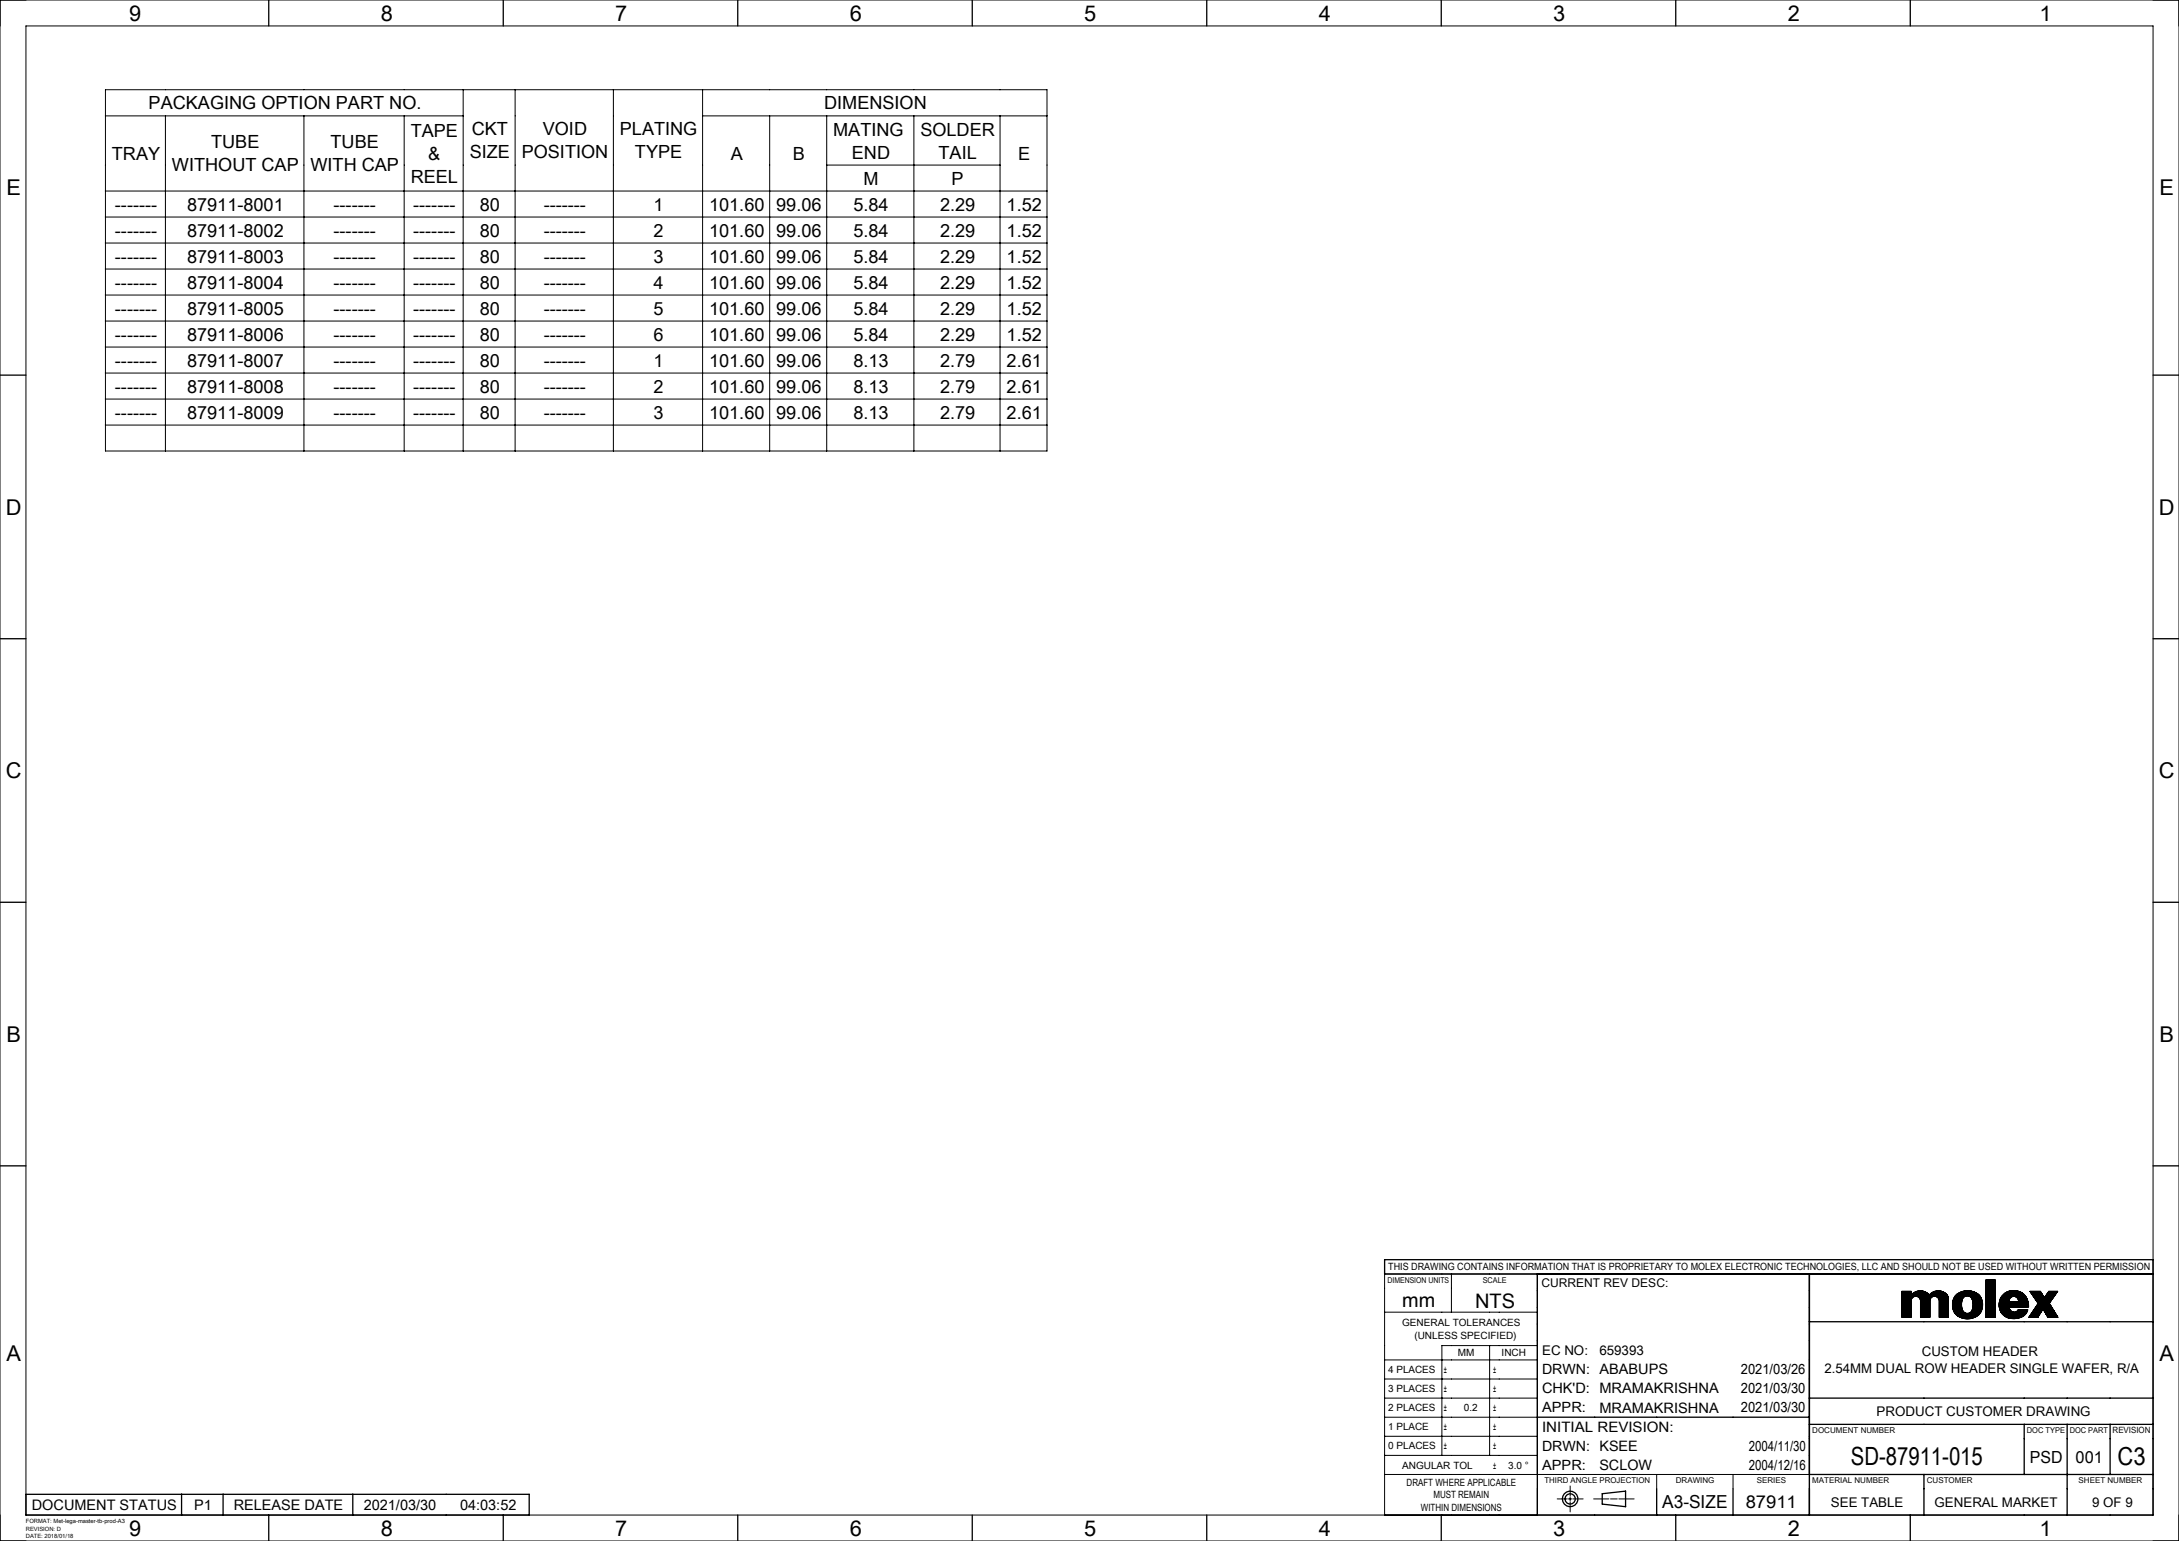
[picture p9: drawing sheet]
<svg xmlns="http://www.w3.org/2000/svg" width="420mm" height="297mm" viewBox="0 0 420 297" stroke-linecap="round" stroke-linejoin="round" font-family="sans-serif">
<g fill="none" stroke="#000" stroke-width=".19">
<path d="M0 0h420v297h-420zM5 5h410v287h-410zM20.3 17.3h181.5v69.6h-181.5zM89.3 17.3v69.6M99.3 17.3v69.6M118.2 17.3v69.6M135.4 17.3v69.6M20.3 22.3h69M20.3 36.8h181.5M31.9 22.3v64.6M58.6 22.3v64.6M77.9 22.3v64.6"/>
<path d="M135.4 22.3h66.4M148.4 22.3v64.6M159.3 22.3v64.6M159.3 31.8h33.5M176.1 22.3v64.6M192.8 22.3v64.6M20.3 41.8h181.5M20.3 46.8h181.5M20.3 51.9h181.5M20.3 56.9h181.5M20.3 61.9h181.5M20.3 66.9h181.5"/>
<path d="M20.3 71.9h181.5M20.3 76.9h181.5M20.3 81.9h181.5M266.9 252.9h29.4M279.8 245.5v7.4M287.1 259.3v21.2M296.3 259.3h-18.4v21.2M366.6 248.9h1.8M366.6 248.9v5M366.6 248.9h.1M366.7 248.9l-.1 .1M366.8 248.9l-.2 .2"/>
<path d="M367 248.9l-.4 .4M367.1 248.9l-.5 .5M367.2 248.9l-.6 .6M367.3 248.9l-.7 .7M367.4 248.9l-.8 .8M367.5 248.9l-.9 .9M367.6 248.9l-1 1M367.7 248.9l-1.1 1.1M367.8 248.9l-1.2 1.2M367.9 248.9l-1.3 1.3M368 248.9l-1.4 1.4M368.1 248.9l-1.5 1.5"/>
<path d="M368.2 248.9l-1.6 1.6M368.3 248.9l-1.7 1.7M368.4 250.7a.89 .89 0 0 1 .9-.9 .89 .89 0 0 1 .9 .9M368.4 253.4l-.5 .5M368.4 253.3l-.6 .6M368.4 253.2l-.7 .7M368.4 253.2l-.8 .7M368.4 253.1l-.8 .8M368.4 253l-.9 .9M368.4 252.9l-1 1M368.4 252.8l-1.1 1.1M368.4 252.7l-1.2 1.2"/>
<path d="M368.4 252.6l-1.3 1.3M368.4 252.5l-1.4 1.4M368.4 252.4l-1.5 1.5M368.4 252.3l-1.6 1.6M368.4 252.2l-1.7 1.7M368.4 252.1l-1.8 1.8M368.4 252l-1.8 1.8M368.4 251.8l-1.8 1.9M368.4 251.8l-1.8 1.8M368.4 251.7l-1.8 1.8M368.4 251.6l-1.8 1.8M368.4 251.5l-1.8 1.8"/>
<path d="M368.4 251.4l-1.8 1.8M368.4 251.3l-1.8 1.9M368.4 251.2l-1.8 1.8M368.4 251.1l-1.8 1.8M368.4 251l-1.8 1.8M368.4 250.9l-1.8 1.8M368.4 250.8l-1.8 1.9M368.4 250.8l-1.8 1.8M368.4 250.7l-1.8 1.8M368.4 253.8l-.1 .1M368.4 253.7l-.2 .2M368.4 253.6l-.3 .3"/>
<path d="M368.4 253.5l-.4 .4M368.4 250.7v3.2h-1.8M368.4 250.6l-1.8 1.8M368.4 249.6l-1.8 1.8M368.4 249.5l-1.8 1.8M368.4 249.4l-1.8 1.8M368.4 249.3l-1.8 1.9M368.4 249.3l-1.8 1.8M368.4 249.2l-1.8 1.8M368.4 249.1l-1.8 1.8M368.4 249l-1.8 1.8M368.4 248.9l-1.8 1.8"/>
<path d="M368.4 248.9v.7M368.4 250.5l-1.8 1.8M368.5 250.4l-1.9 1.9M368.8 249.2l-2.2 2.2M369 249.1l-2.4 2.4M369.1 249l-2.5 2.5M369.2 249l-2.6 2.6M369.4 248.9l-2.8 2.8M369.5 248.9l-2.9 2.9M369.6 248.8l-3 3M369.7 248.8l-3.1 3.1M369.7 248.8l-3.1 3.2"/>
<path d="M369.8 248.8l-3.2 3.2M369.9 248.8l-3.3 3.3M369.9 250.1l1.2-1.1-1.2 1.1M370 248.8l-3.4 3.4M370.1 250.3l1.2-1.2-1.2 1.2M370.1 248.8l-1.2 1.1M370.1 248.8l-1.1 1.1M370.2 251.1l1.6-1.6-1.6 1.7M370.2 250.8l1.5-1.4-1.5 1.5M370.2 250.7v3.2M370.2 248.8l-1.1 1.1M370.2 248.8l-1 1"/>
<path d="M370.3 248.8l-1.1 1M370.3 248.8l-1 1M370.5 248.8l-1.1 1M370.5 248.8l-1 1.1M370.6 248.8l-1.1 1.1M370.6 248.8l-1 1.1M370.7 248.8l-1.1 1.1M370.7 248.9l-1.1 1M370.8 248.9l-1.1 1M370.8 248.9l-1.1 1.1M370.9 248.9l-1.1 1.1M371 248.9l-1.1 1.2"/>
<path d="M371.1 249l-1.1 1.1M371.1 249l-1.1 1.2M371.2 249.1l-1.2 1.1M371.3 249.1l-1.2 1.3M371.4 249.1l-1.3 1.4M371.5 249.2l-1.3 1.4M371.5 249.3l-1.3 1.3M371.6 249.3l-1.4 1.4M371.6 249.3l-1.4 1.5M371.7 249.4l-1.5 1.5M371.8 249.5l-1.6 1.6M371.9 249.6l-1.7 1.6"/>
<path d="M371.9 249.6a2.29 2.29 0 0 0-3.5 0M372 253.9h.1M372 253.8l-.1 .1M372 253.7l-.2 .2M372 253.6l-.3 .3M372 253.5l-.4 .4M372 253.4l-.5 .5M372 253.3l-.6 .6M372 253.1l-.8 .8M372 253l-.9 .9M372 252.9l-1 1M372 252.8l-1.1 1.1"/>
<path d="M372 252.7l-1.2 1.2M372 252.6l-1.3 1.3M372 252.5l-1.4 1.4M372 252.4l-1.5 1.5M372 252.3l-1.6 1.6M372 252.2l-1.7 1.7M372 252.1l-1.8 1.8M372 252l-1.8 1.8M372 251.9l-1.8 1.9M372 251.9l-1.8 1.8M372 251.8l-1.8 1.8M372 251.6l-1.8 1.9"/>
<path d="M372 251.6l-1.8 1.8M372 251.5l-1.8 1.8M372 251.4l-1.8 1.8M372 251.3l-1.8 1.9M372 251.3l-1.8 1.8M372 251.2l-1.8 1.8M372 251.1l-1.8 1.8M372 251l-1.8 1.9M372 251l-1.8 1.8M372 250.9l-1.8 1.8M372 250.8l-1.8 1.8M372 250.7l-1.8 1.9"/>
<path d="M372 250.6l-1.8 1.8M372 250.5l-1.8 1.9M372 250.5l-1.8 1.8M372.1 250.4l-1.9 1.9M372.2 250.2l-2 2M372.3 249.2l-2.1 2.1M372.4 249.1l-2.2 2.3M372.6 249l-2.4 2.4M372.8 248.9l-2.6 2.6M372.9 248.9l-2.7 2.7M373 248.9l-2.8 2.8M373 248.8l-2.8 2.9"/>
<path d="M373.1 248.8l-2.9 3M373.2 248.8l-3 3M373.3 248.8l-3.1 3.1M373.4 248.8l-3.2 3.2M373.5 248.8l-3.3 3.3M373.6 248.8l-1.2 1.2M373.7 248.8l-1.2 1.1M373.7 248.8l-1.1 1.1M373.8 248.8l-1.1 1.1M373.8 251.3l1.6-1.6-1.6 1.7M373.8 248.8l-1 1M373.9 248.8l-1.1 1"/>
<path d="M374 248.8l-1.1 1M374 248.8l-1 1M374.1 248.8l-1 1.1M374.2 248.9l-1 1M374.3 248.9l-1.1 1M374.4 248.9l-1.1 1.1M374.4 248.9l-1 1.1M374.5 249l-1 1M374.6 249l-1.1 1.1M374.7 249l-1.1 1.1M374.7 249.1l-1.1 1.1M374.8 249.1l-1.1 1.2"/>
<path d="M374.8 249.1l-1.1 1.3 1.2-1.2M374.9 249.2l-1.2 1.2M375 249.2l-1.3 1.3M375 249.3l-1.2 1.2M375 249.3l-1.2 1.3M375.1 249.3l-1.3 1.3M375.1 249.4l-1.3 1.3M375.2 249.4a2.3 2.3 0 0 0-3.3 .2M375.2 249.4l.3 .8v3.7h-1.7v-3.2a.89 .89 0 0 0-.9-.9 .89 .89 0 0 0-.9 .9v3.2h-1.8M375.2 249.4l-1.4 1.4M375.2 249.4l-1.4 1.5M375.3 249.5l-1.5 1.5"/>
<path d="M375.3 249.6l-1.5 1.5M375.3 249.6l-1.5 1.6M375.4 249.6l-1.6 1.6M375.4 249.8l-1.6 1.7M375.5 249.8l-1.7 1.7M375.5 249.9l-1.7 1.7M375.5 250l-1.7 1.7M375.5 250l-1.7 1.8M375.5 250.1l-1.7 1.8M375.5 253.8l-.1 .1M375.5 253.9h.1M375.5 253.7l-.1 .2"/>
<path d="M375.5 253.7l-.2 .2M375.5 253.6l-.3 .3M375.5 253.5l-.4 .4M375.5 253.4l-.4 .5M375.5 253.4l-.5 .5M375.5 253.3l-.5 .6M375.5 253.3l-.6 .6M375.5 253.2l-.7 .7M375.5 253.1l-.8 .8M375.5 253l-.8 .9M375.5 253l-.9 .9M375.5 252.9l-1 1"/>
<path d="M375.5 252.8l-1 1.1M375.5 252.8l-1.1 1.1M375.5 252.7l-1.1 1.2M375.5 252.7l-1.2 1.2M375.5 252.5l-1.3 1.4M375.5 252.5l-1.4 1.4M375.5 252.4l-1.4 1.5M375.5 252.4l-1.5 1.5M375.5 252.3l-1.6 1.6M375.5 252.2l-1.6 1.7M375.5 252.2l-1.7 1.7M375.5 252.1l-1.7 1.8"/>
<path d="M375.5 252l-1.7 1.7M375.5 251.9l-1.7 1.8M375.5 251.9l-1.7 1.7M375.5 251.8l-1.7 1.8M375.5 251.8l-1.7 1.7M375.5 251.7l-1.7 1.7M375.5 251.6l-1.7 1.8M375.5 251.5l-1.7 1.8M375.5 251.5l-1.7 1.7M375.5 251.4l-1.7 1.7M375.5 251.3l-1.7 1.8M375.5 251.3l-1.7 1.7"/>
<path d="M375.5 251.2l-1.7 1.8M375.5 251.1l-1.7 1.8M375.5 251l-1.7 1.8M375.5 251l-1.7 1.7M375.5 250.9l-1.7 1.8M375.5 250.9l-1.7 1.7M375.5 250.8l-1.7 1.7M375.5 250.7l-1.7 1.8M375.5 250.6l-1.7 1.8M375.5 250.6l-1.7 1.7M375.5 250.5l-1.7 1.7M375.5 250.4l-1.7 1.8"/>
<path d="M375.5 250.4l-1.7 1.7M375.5 250.3l-1.7 1.8M375.5 250.3l-1.7 1.7M375.5 250.2l-1.7 1.7M376.7 252.9a3.3 3.3 0 0 0 4.4 .7M377.2 249.4l-.3 .4M377.4 249.3l-.7 .7M377.5 249.2l-.8 .9M377.7 249.1l-1.1 1.1M377.7 253.8l1-.8-.9 .9M377.8 249.1l-1.2 1.2M377.9 249l-1.4 1.4"/>
<path d="M378 253.9l.9-.8-.9 .9M378 249l-1.5 1.5M378.1 251.5l-1.4 1.4M378.1 251.4l-1.4 1.4M378.1 249l-1.6 1.6M378.1 251.6l-1.4 1.4 1.4-1.4M378.1 251.3l-1.5 1.5 1.5-1.5M378.1 251.2l-1.5 1.5M378.1 251.7l-1.3 1.3M378.1 251.8l-1.3 1.3M378.1 251.8l-1.3 1.3 1.3-1.2M378.1 251.1l-1.5 1.5"/>
<path d="M378.1 251.9l-1.2 1.3M378.1 251l-1.6 1.6M378.1 252l-1.2 1.2M378.1 250.9l-1.6 1.6M378.1 252.1l-1.2 1.2M378.2 250.8l-1.7 1.7M378.2 252.1l-1.2 1.2 1.2-1.1M378.2 250.7l-1.7 1.7M378.2 252.2l-1.2 1.2M378.2 252.3l-1.1 1.1 1.1-1.1M378.2 250.6l-1.7 1.8M378.2 252.4l-1.1 1.1"/>
<path d="M378.3 250.5l-1.9 1.8 1.8-1.7M378.3 252.4l-1.1 1.1M378.3 248.9l-1.9 1.9M378.3 252.5l-1.1 1M378.3 252.5a.98 .98 0 0 0 .9 .6 .98 .98 0 0 0 .9-.6M378.3 252.5l-1.1 1.1M378.3 252.6l-1 1 1-1M378.3 250.3l-1.9 1.9M378.3 252.6l-.9 1M378.4 252.7l-1 1M378.4 252.8l-.9 .9M378.4 248.9l-2 2"/>
<path d="M378.5 252.8l-1 .9M378.5 252.8l-.9 1M378.5 248.8l-2.1 2.2M378.5 252.9l-.8 .9 .9-.9M378.6 248.8l-2.2 2.2M378.7 248.8l-2.4 2.3M378.7 253l-.9 .9M378.7 248.8l-2.4 2.4M378.7 253l-.8 .9M378.8 253l-.9 .9M378.9 248.8l-2.6 2.5M378.9 248.8l-2.6 2.6"/>
<path d="M379 253.1l-1 .9M379 248.8l-2.7 2.6M379 253.1l-.9 .9M379.1 248.8l-2.8 2.7M379.1 253.1l-.9 .9M379.1 248.8l-2.8 2.8M379.2 253.1l-.9 .9M379.2 248.8l-2.9 2.8M379.2 253.1l-.9 1M379.2 248.8l-2.9 2.9M379.3 253.1l-.9 1M379.4 248.8l-3.1 3"/>
<path d="M379.4 253.1l-1 1M379.5 248.8l-3.1 3.1M379.5 253.1l-1 1M379.6 249.8l.9-.8-.9 .8M379.6 248.8l-3.2 3.2M379.6 253l-1 1.1M379.7 248.8l-3.3 3.3M379.8 252.9l-1.2 1.2M379.8 248.8l-1.1 1.1M379.9 248.8l-1 1M379.9 248.8l-.9 1M380 248.8l-.9 1"/>
<path d="M380 248.9l-.9 .9M380.1 248.9l-.9 .9M380.1 250.4a1.02 1.02 0 0 0-1.1-.6 1.02 1.02 0 0 0-.8 1l-.1 .9 .2 .8M380.1 250.4l.2 .8-.2 1.3M380.1 248.9l-.8 .9M380.2 252.1l1.8-1.6-1.8 1.7M380.2 248.9l-.9 .9M380.3 250.9l1.3-1.2-1.3 1.3M380.3 248.9l-.9 .9M380.3 251.1l1.4-1.3-1.4 1.4M380.3 251.6l1.5-1.5-1.5 1.6M380.3 248.9l-.8 .9"/>
<path d="M380.4 248.9l-.9 .9M380.5 249l-.9 .9M380.6 249l-.9 .9M380.6 249l-.8 1 .9-.9M380.7 249.1l-.9 .9M380.8 249.1l-.9 .9M380.8 249.1l-.9 1M380.9 249.2l-.9 .9M381 249.2l-1 1M381.1 249.3l-1 1M381.1 249.3l-1 1.1 1-1.1M381.1 249.3a3 3 0 0 0-4.7 1.7 3.1 3.1 0 0 0 .3 1.9"/>
<path d="M381.1 249.3l.7 .7M381.2 249.3l-1.1 1.1M381.2 249.4l-1.1 1.1M381.3 249.4l-1.1 1.1M381.3 249.4l-1.1 1.2M381.3 249.5l-1.1 1.1M381.4 249.5l-1.2 1.2M381.4 249.6l-1.2 1.2M381.5 249.6l-1.3 1.3M381.5 253.3l-.1 .1M381.6 249.7l-1.3 1.3M381.6 249.7l-1.3 1.4"/>
<path d="M381.7 249.8l-1.4 1.5M381.7 253l-.6 .6M381.7 249.9l-1.4 1.4M381.8 250l-1.5 1.4M381.8 250l-1.5 1.5M381.8 250a2.85 2.85 0 0 1-.7 3.6M381.8 252.9l-.8 .8M381.9 252.8l-1 1M381.9 250.2l-1.6 1.6M381.9 250.2l-1.6 1.7M381.9 252.7l-1.2 1.1M381.9 250.3l-1.6 1.6"/>
<path d="M381.9 250.3l-1.6 1.7M381.9 250.4l-1.7 1.7M382 252.5l-1.5 1.4M382 250.5l-1.8 1.8M382 250.5l-1.9 2M382 252.4l-1.6 1.6M382 252.3l-1.7 1.7M382 250.6l-1.9 2M382.1 250.7l-2.1 2.1M382.1 252.2l-1.8 1.8M382.1 250.7l-3.4 3.4M382.1 250.8l-3.4 3.3"/>
<path d="M382.1 252.1l-1.9 2M382.1 250.8l-3.3 3.4M382.1 250.9l-3.3 3.3M382.1 252.1l-2 2M382.1 250.9l-3.2 3.3M382.1 252l-2.1 2.1M382.1 251l-3.1 3.2M382.1 251.9l-2.2 2.2M382.1 251.1l-3.1 3.1M382.1 251.1l-3 3.1M382.1 251.8l-2.3 2.3M382.1 251.2l-3 3"/>
<path d="M382.1 251.7l-2.4 2.5M382.1 251.2l-2.9 3M382.2 251.7l-2.6 2.5M382.2 251.3l-2.9 2.9M382.2 251.6l-2.6 2.6M382.2 251.5l-2.7 2.7M382.2 251.5l-2.8 2.7M382.2 251.4l-2.9 2.8M382.8 246.7v7.2h1.8v-7.2M382.8 246.7h1.8M382.8 246.7h.1M382.9 246.7l-.1 .2"/>
<path d="M383 246.7l-.2 .2M383 246.7l-.2 .3M383.1 246.7l-.3 .3M383.2 246.7l-.4 .4M383.2 246.7l-.4 .5M383.3 246.7l-.5 .5M383.4 246.7l-.6 .6M383.5 246.7l-.7 .7M383.5 246.7l-.7 .8M383.6 246.7l-.8 .8M383.6 246.7l-.8 .9M383.7 246.7l-.9 .9"/>
<path d="M383.8 246.7l-1 1M383.8 246.7l-1 1.1M383.9 246.7l-1.1 1.2M384 246.7l-1.2 1.2M384.1 246.7l-1.3 1.3M384.2 246.7l-1.4 1.4M384.2 246.7l-1.4 1.5M384.3 246.7l-1.5 1.5M384.4 246.7l-1.6 1.6M384.5 246.7l-1.7 1.7M384.5 246.7l-1.7 1.8M384.6 251l-1.8 1.8"/>
<path d="M384.6 250.9l-1.8 1.9M384.6 250.8l-1.8 1.9M384.6 250.8l-1.8 1.8M384.6 250.7l-1.8 1.8M384.6 250.6l-1.8 1.8M384.6 250.5l-1.8 1.9M384.6 250.4l-1.8 1.9M384.6 250.4l-1.8 1.8M384.6 250.3l-1.8 1.8M384.6 250.2l-1.8 1.9M384.6 250.2l-1.8 1.8M384.6 250.1l-1.8 1.8"/>
<path d="M384.6 250l-1.8 1.8M384.6 249.9l-1.8 1.9M384.6 249.8l-1.8 1.8M384.6 249.7l-1.8 1.8M384.6 249.6l-1.8 1.9M384.6 249.6l-1.8 1.8M384.6 249.5l-1.8 1.8M384.6 249.4l-1.8 1.9M384.6 249.3l-1.8 1.9M384.6 249.3l-1.8 1.8M384.6 249.2l-1.8 1.8M384.6 249.1l-1.8 1.8"/>
<path d="M384.6 249l-1.8 1.9M384.6 248.9l-1.8 1.9M384.6 248.9l-1.8 1.8M384.6 248.8l-1.8 1.8M384.6 248.7l-1.8 1.9M384.6 248.7l-1.8 1.8M384.6 248.6l-1.8 1.8M384.6 248.4l-1.8 1.9M384.6 248.4l-1.8 1.8M384.6 248.3l-1.8 1.8M384.6 248.2l-1.8 1.8M384.6 248.1l-1.8 1.9"/>
<path d="M384.6 248.1l-1.8 1.8M384.6 248l-1.8 1.8M384.6 247.9l-1.8 1.8M384.6 247.8l-1.8 1.9M384.6 247.8l-1.8 1.8M384.6 247.7l-1.8 1.8M384.6 247.6l-1.8 1.8M384.6 247.5l-1.8 1.9M384.6 247.4l-1.8 1.9M384.6 247.4l-1.8 1.8M384.6 247.3l-1.8 1.8M384.6 247.2l-1.8 1.9"/>
<path d="M384.6 247.2l-1.8 1.8M384.6 247.1l-1.8 1.8M384.6 246.9l-1.8 1.9M384.6 246.9l-1.8 1.8M384.6 246.8l-1.8 1.8M384.6 246.7l-1.8 1.8M384.6 253.8l-.1 .1M384.6 253.7l-.2 .2M384.6 253.6l-.2 .3M384.6 253.6l-.3 .3M384.6 253.5l-.4 .4M384.6 253.3l-.5 .6"/>
<path d="M384.6 253.3l-.6 .6M384.6 253.2l-.7 .7M384.6 253.1l-.8 .8M384.6 253l-.8 .9M384.6 253l-.9 .9M384.6 252.9l-1 1M384.6 252.8l-1.1 1.1M384.6 252.7l-1.2 1.2M384.6 252.6l-1.3 1.3M384.6 252.5l-1.4 1.4M384.6 252.4l-1.5 1.5M384.6 252.3l-1.6 1.6"/>
<path d="M384.6 252.2l-1.7 1.7M384.6 252.1l-1.8 1.8M384.6 252l-1.8 1.9M384.6 252l-1.8 1.8M384.6 251.9l-1.8 1.8M384.6 251.8l-1.8 1.8M384.6 251.7l-1.8 1.9M384.6 251.7l-1.8 1.8M384.6 251.6l-1.8 1.8M384.6 251.5l-1.8 1.8M384.6 251.4l-1.8 1.9M384.6 251.3l-1.8 1.8"/>
<path d="M384.6 251.2l-1.8 1.8M384.6 251.1l-1.8 1.9M384.6 251.1l-1.8 1.8M385.3 251.8l.4 1.1M385.3 251.2v.6M386.4 249.2l-.6 .6M386.6 249.1l-.9 .9M386.7 249l-1.1 1.1M386.9 249l-1.3 1.3M387 248.9l-1.5 1.5M387.1 248.9l-1.6 1.6M387.2 248.8l-1.7 1.8"/>
<path d="M387.3 250.8l-1.8 1.7M387.3 251.9l-1.4 1.4M387.3 250.8l-1.8 1.8M387.3 250.7l-1.8 1.8M387.3 252l-1.3 1.3M387.3 250.6l-1.8 1.8M387.3 252.1l-1.3 1.2M387.3 250.5l-1.8 1.9M387.3 252.1l-1.2 1.3M387.3 248.8l-1.9 1.9M387.3 250.9l-1.8 1.7M387.3 250.4l-1.9 1.9"/>
<path d="M387.3 252.2l-1.2 1.2M387.3 252.3l-1.1 1.2M387.4 252.3l-1.2 1.2M387.4 250.3l-2 2M387.4 252.4l-1.2 1.1M387.4 250.9l-1.8 1.8M387.4 248.8l-2 2M387.4 252.4l-1.1 1.2M387.5 248.8l-2.1 2.1M387.5 252.5l-1.1 1.2M387.5 250.9l-1.9 1.9M387.5 252.6l-1.1 1.1"/>
<path d="M387.5 248.8l-2.1 2.2M387.6 252.6l-1.1 1.1M387.6 250.1a.9 .9 0 0 1 1-.1 .9 .9 0 0 1 .5 .9h-1.8l.1-.6zM387.6 252.7l-1.1 1M387.6 248.8l-2.2 2.2M387.6 250.9l-2 1.9M387.6 252.7l-1 1.1M387.7 250.9l-2 2M387.7 252.7l-1.1 1.1M387.7 250.9l-2 2.1 2.1-2.1M387.8 252.8l-1 1.1M387.8 248.7l-2.5 2.5"/>
<path d="M387.9 250.9l-2.2 2.1M387.9 252.8l-1.1 1.1M387.9 248.7l-2.6 2.6M387.9 250.9l-2.1 2.1M387.9 248.7l-2.6 2.7M388 252.9l-1.1 1M388 250.9l-2.2 2.2M388 248.7l-2.7 2.7M388.1 252.9l-1.2 1M388.1 248.7l-2.8 2.8M388.1 250.9l-2.3 2.2M388.1 252.9l-1.1 1.1"/>
<path d="M388.2 252.9l-1.1 1.1M388.2 250.9l-2.3 2.3M388.2 248.7l-2.9 2.9M388.2 251.9l2.2-2.1-2.1 2.1M388.3 252.9l-1.2 1.1M388.3 250.9l-2.4 2.3M388.3 248.7l-3 3M388.3 252.9l-1.1 1.1M388.3 250.9l-1 1M388.4 248.7l-3.1 3.1M388.4 251.9l2.1-2-2.1 2M388.4 250.9l-1 1"/>
<path d="M388.4 249.9l1-.9-.9 .9M388.4 252.9l-1.2 1.2M388.5 250.9l-1.1 1M388.5 248.7l-3.2 3.2M388.5 252.9l-1.2 1.2M388.5 250.9l-1 1M388.5 248.8l-3.2 3.1M388.6 248.8l-3.2 3.2M388.6 250.9l-1.1 1M388.7 250.9l-1 1M388.7 248.8l-3.3 3.3M388.7 252.7l-1.4 1.4"/>
<path d="M388.8 250.9l-1.1 1M388.8 248.8l-3.4 3.4M388.8 250.9l-1 1M388.9 248.8l-1.2 1.2M388.9 250.9l-1.1 1M388.9 248.8l-1.1 1.1M388.9 250.9l-1 1M389 248.8l-1.1 1.1M389 251.9l1.7-1.6-1.7 1.6M389 250.9l-1 1M389 248.9l-1 1M389 250.5l1.1-1-1.1 1.1"/>
<path d="M389 252.4l-.1 .2M389.1 250.8l1.2-1.2-2.3 2.3M389.1 252.4l-1.7 1.7M389.1 248.9l-1 1M389.1 252.4l-1.6 1.7M389.2 248.9l-1 1M389.2 248.9l-.9 1M389.2 252.4l-1.7 1.7M389.3 252.4l-1.7 1.7M389.3 248.9l-.9 1M389.4 252.4l-1.7 1.7M389.4 249l-.9 .9"/>
<path d="M389.5 249l-1 .9M389.5 252.4l-1.7 1.7M389.5 249.1l-.8 .9 .9-.9M389.6 252.4l-1.7 1.7M389.6 249.1l-.9 .9M389.7 249.1l-1 1M389.7 252.4l-1.7 1.7M389.7 249.1l-.9 1 .9-.9M389.8 249.2l-1 1M389.8 252.4l-1.7 1.7M389.8 249.2l-.9 1M389.9 252.4l-1.7 1.7"/>
<path d="M389.9 249.3l-1 .9M389.9 249.3l-1 1M390 249.3l-1 1.1M390 252.4l-1.8 1.7M390 249.4l-1 1M390 252.4l-1.7 1.7M390.1 249.4l-1.1 1.1M390.1 252.4l-1.7 1.7M390.2 252.4l-1.7 1.7M390.2 249.5l-1.2 1.1M390.2 249.5l-1.1 1.2M390.2 249.6l-1.1 1.1"/>
<path d="M390.3 252.4l-1.7 1.7M390.3 249.7l-2.2 2.2M390.3 252.4l-1.6 1.7M390.4 249.8l-2.1 2.1M390.5 252.4l-1.8 1.7M390.5 249.9l-2 2M390.5 252.4l-1.6 1.7M390.5 250l-1.9 1.9M390.5 253.1l-.4 .5M390.6 250l-1.9 1.9M390.6 250.1l-1.9 1.8M390.6 252.4l-1.6 1.7"/>
<path d="M390.6 250.1l.3 .7 .1 1.1h-3.7a.92 .92 0 0 0 .6 .9 .92 .92 0 0 0 1.1-.4h1.9M390.6 250.1a2.85 2.85 0 0 0-3-1.3 2.85 2.85 0 0 0-2.3 2.4M390.6 250.1l-1.8 1.8M390.6 250.1l-1.7 1.8M390.6 250.2l-1.7 1.7M390.6 253l-.7 .7M390.6 252.4l-1.6 1.6M390.7 252.9l-.9 .9M390.7 252.4l-1.6 1.6M390.7 250.3l-1.5 1.6M390.7 250.4l-1.5 1.5M390.7 250.4l-1.4 1.5"/>
<path d="M390.8 252.8l-1.1 1M390.8 250.5l-1.5 1.4M390.8 252.4l-1.6 1.6M390.8 250.5l-1.4 1.4M390.8 250.6l-1.3 1.3M390.8 252.6l-1.3 1.3M390.8 252.4l-1.5 1.6M390.8 250.7l-1.2 1.2M390.8 252.5l-1.4 1.4M390.9 252.4a2.96 2.96 0 0 1-4.5 1.2l-.7-.7M390.9 250.7l-1.2 1.2M390.9 250.8l-1.1 1.1"/>
<path d="M390.9 250.9l-1 1M390.9 251l-.9 .9M390.9 251.1l-.8 .8M390.9 251.1l-.7 .8M391 251.2l-.8 .7M391 251.2l-.7 .7M391 251.3l-.6 .6M391 251.4l-.5 .5M391 251.5l-.4 .4M391 251.5l-.3 .4M391 251.6l-.3 .3M391 251.7l-.2 .2"/>
<path d="M391 251.8v.1M391 251.8l-.1 .1M391 253.9h1.8l1-1.6 .9 1.6M391.3 248.9h.1M391.4 248.9l-.1 .1M391.5 248.9l-.1 .1M391.6 248.9l-.2 .2M391.7 248.9l-.3 .2M391.7 248.9l-.2 .3M391.8 248.9l-.3 .3M391.9 248.9l-.4 .3M391.9 248.9l-.4 .4"/>
<path d="M392 248.9l-.4 .4M392.1 248.9l-.5 .5M392.1 250.2l1.3-1.2-1.2 1.2M392.2 248.9l-.6 .5M392.2 248.9l-.5 .6M392.3 248.9l-.6 .6M392.4 250.5l1.2-1.2-1.2 1.3M392.4 248.9l-.7 .7M392.5 250.6l1.2-1.1-1.2 1.2M392.5 248.9l-.7 .7M392.6 248.9l-.8 .8M392.7 248.9l-.8 .9 .9-.9"/>
<path d="M392.8 253.8v.1M392.8 248.9l-.9 .9M392.8 251.2l-1.8 2.7M392.9 248.9l-1 .9M392.9 253.7l-.2 .2M392.9 248.9l-1 1M393 253.5l-.3 .4M393.1 248.9l-1.1 1.1M393.1 253.4l-.5 .5M393.2 248.9l-1.1 1.2 1.1-1.2M393.2 253.2l-.6 .7M393.3 248.9h-2l1.5 2.3"/>
<path d="M393.3 248.9l.7 1.2M393.3 248.9l-1.2 1.2M393.4 249.1l-1.2 1.2M393.4 252.9l-1 1M393.5 249.2l-1.2 1.1M393.5 249.2l-1.2 1.2M393.5 252.7l-1.1 1.2M393.5 249.3l-1.2 1.2M393.6 252.6l-1.3 1.3M393.6 249.4l-1.2 1.2M393.7 249.5l-1.2 1.2M393.7 252.4l-1.4 1.5"/>
<path d="M393.7 249.6l-1.2 1.1M393.7 249.6l-1.1 1.2M393.8 249.7l-1.2 1.2M393.8 249.7l-1.1 1.2M393.8 249.8l-1.1 1.1M393.9 252.4l1.2-1.1-1.2 1.2M393.9 249.8l-1.2 1.2M393.9 249.9l-1.2 1.1M393.9 249.9l-1.2 1.2M393.9 249.9l-1.1 1.2M393.9 252.6l1.2-1.2-1.1 1.2M394 250l-1.2 1.2"/>
<path d="M394 250.1l-1.3 1.3M394 252.7l1.2-1.1-1.1 1.2M394 250.1l.9-1.2h1.7l-1.6 2.3 1.7 2.7h-2M394.1 252.9l1.2-1.2-1.1 1.2M394.9 248.9v.1M395 248.9l-.3 .3M395 251.2l-1.2 1.2M395 248.9l-.4 .5M395.1 251.3l-1.2 1.2M395.1 248.9l-.7 .7M395.2 251l-1.4 1.3M395.2 248.9l-.9 .8"/>
<path d="M395.2 251.4l-1.2 1.2M395.2 251.5l-1.2 1.2M395.2 248.9l-1 1M395.2 253.9l.9-.9-.8 .9M395.3 251.6l-1.2 1.3 1.2-1.2M395.3 248.9l-2.7 2.6M395.3 250.8l-3.1 3.1M395.3 248.9l-2.8 2.8M395.4 251.8l-1.2 1.2M395.4 248.9l-3 3M395.4 251.9l-1.1 1.2M395.4 250.6l-3.3 3.3"/>
<path d="M395.5 251.9l-1.2 1.2M395.5 252l-1.2 1.2 1.2-1.2M395.5 248.9l-3.4 3.4M395.5 252l-1.2 1.2M395.6 252.1l-1.2 1.2M395.6 250.4l-3.5 3.5M395.6 248.9l-3.6 3.6M395.6 252.2l-1.2 1.1M395.6 252.2l-1.1 1.2M395.6 248.9l-3.7 3.7M395.7 252.3l-1.2 1.2M395.7 252.3l-1.2 1.3"/>
<path d="M395.7 248.9l-3.9 3.9M395.8 252.4l-1.2 1.2M395.8 248.9l-4.2 4.1M395.8 252.5l-1.2 1.1M395.8 252.5l-1.2 1.2M395.8 248.9l-4.3 4.3M395.8 252.6l-1.1 1.2M395.9 250l-3.9 3.9M395.9 252.6l-1.2 1.2M395.9 248.9l-4.5 4.5M395.9 252.7l-1.2 1.2M395.9 252.7l-1.1 1.2"/>
<path d="M396 252.7l-1.2 1.2M396 252.8l-1.1 1.1M396 249.8l-4.1 4.1M396 248.9l-4.8 4.8M396 253.9l.4-.4-.3 .4M396 252.9l-1 1M396.1 252.9l-1 1M396.1 248.9l-5 5M396.1 253l-.9 .9M396.1 249.6l-4.3 4.3M396.2 253.1l-.8 .8M396.2 248.9l-5 5"/>
<path d="M396.2 253.2l-.7 .7M396.3 253.2l-.7 .7M396.3 249.4l-4.5 4.5M396.3 253.3l-.6 .6M396.3 248.9l-5 5M396.3 253.3l-.5 .6M396.3 253.4l-.5 .5M396.4 248.9l-5 5M396.4 253.4l-.5 .5M396.4 249.2l-4.7 4.7M396.5 253.6l-.4 .3M396.5 253.6l-.3 .3"/>
<path d="M396.5 253.6l-.2 .3M396.5 253.7l-.2 .2M396.5 248.9l-5 5M396.6 253.7l-.2 .2M396.6 249l-4.9 4.9M396.6 253.8l-.2 .1M396.6 253.8l-.1 .1M396.6 248.9l-5 5M396.6 253.8v.1M396.6 253.9h.1M266.9 262.1h29.4M266.9 265.8h29.4"/>
<path d="M266.9 269.5h29.4M266.9 273.1h29.4M266.9 276.8h29.4M266.9 292v-46.5h29.4v46.5M266.9 284.2h81.9v2.7M266.9 280.5h29.4M300.1 288.9h2M302.3 288.9h.7M302.6 286.4v1.9M302.6 288.5v.7M302.6 289.4v2M303.2 288.9h1.9"/>
<path d="M307.2 288.9h2.9M310.4 288.9h1.3M312 288.9h3M319.3 284.2v2.7M334 284.2v2.7"/>
</g>
<g fill="none" stroke="#000" stroke-width=".25">
<path d="M5 0h-5v5M51.8 0v5M97 0v5M142.2 0v5M187.4 0v5M232.6 0v5M277.8 0v5M323 0v5M368.2 0v5M415 0h5v5M0 72.3h5M415 72.3h5"/>
<path d="M0 123.1h5M415 123.1h5M0 173.9h5M415 173.9h5M0 224.7h5M415 224.7h5M296.3 245.5v38.7M348.8 254.7h66.2M348.8 245.5v46.5M415 245.5h-148.1v-2.7h148.1v49.2h-118.7v-5.1M296.3 273.1h52.5M348.8 269.5h66.2"/>
<path d="M348.8 274.5h66.2M390.2 274.5v9.7M398.4 274.5v17.5M406.7 274.5v9.7M0 292v5h5M5 288h97v4h-97zM35 288v4M43 288v4M51.8 292v5M68 288v4M97 292v5M142.2 292v5"/>
<path d="M187.4 292v5M232.6 292v5M277.8 292v5M308.8 287.9l4.5-.5v3l-4.5-.5zM319.3 286.9v5.1M323 292v5M334 286.9v5.1M348.8 284.2h66.2M368.2 292v5M370.8 284.2v7.8M420 292v5h-5"/>
<circle cx="302.6" cy="288.9" r="1"/>
<circle cx="302.6" cy="288.9" r="1.5"/>
</g>
<g font-size="4.8">
<text x="356.8" y="282.4">SD-87911-015</text>
<text x="408.2" y="282.4">C3</text>
</g>
<g font-size="4.2">
<text x="24.9" y="4">9</text>
<text x="73.4" y="4">8</text>
<text x="118.6" y="4">7</text>
<text x="163.8" y="4">6</text>
<text x="209" y="4">5</text>
<text x="254.2" y="4">4</text>
<text x="299.4" y="4">3</text>
<text x="344.6" y="4">2</text>
<text x="393.1" y="4">1</text>
<text x="1.3" y="37.7">E</text>
<text x="416.3" y="37.7">E</text>
<text x="1.1" y="99.2">D</text>
<text x="416.1" y="99.2">D</text>
<text x="1.1" y="150">C</text>
<text x="416.1" y="150">C</text>
<text x="1.3" y="200.8">B</text>
<text x="416.3" y="200.8">B</text>
<text x="1.3" y="262.4">A</text>
<text x="416.3" y="262.4">A</text>
<text x="24.9" y="296">9</text>
<text x="73.4" y="296">8</text>
<text x="118.6" y="296">7</text>
<text x="163.8" y="296">6</text>
<text x="209" y="296">5</text>
<text x="254.2" y="296">4</text>
<text x="299.4" y="296">3</text>
<text x="344.6" y="296">2</text>
<text x="393.1" y="296">1</text>
</g>
<g font-size="3.9">
<text x="270.3" y="252">mm</text>
<text x="284.3" y="252">NTS</text>
</g>
<g font-size="3.5">
<text x="28.6" y="21.1">PACKAGING OPTION PART NO.</text>
<text x="158.9" y="21.1">DIMENSION</text>
<text x="40.7" y="28.6">TUBE</text>
<text x="63.7" y="28.6">TUBE</text>
<text x="79.2" y="26.4">TAPE</text>
<text x="90.9" y="26.1">CKT</text>
<text x="104.6" y="26.1">VOID</text>
<text x="119.5" y="26.1">PLATING</text>
<text x="160.6" y="26.1">MATING</text>
<text x="177.4" y="26.1">SOLDER</text>
<text x="21.6" y="30.8">TRAY</text>
<text x="33.1" y="33">WITHOUT CAP</text>
<text x="59.8" y="33">WITH CAP</text>
<text x="79.2" y="35.3">REEL</text>
<text x="82.6" y="30.8">&amp;</text>
<text x="90.5" y="30.5">SIZE</text>
<text x="100.6" y="30.5">POSITION</text>
<text x="122.4" y="30.5">TYPE</text>
<text x="140.9" y="30.8">A</text>
<text x="152.8" y="30.8">B</text>
<text x="164.2" y="30.6">END</text>
<text x="166.4" y="35.6">M</text>
<text x="180.9" y="30.6">TAIL</text>
<text x="183.4" y="35.6">P</text>
<text x="196.2" y="30.8">E</text>
<text x="22.2" y="40.6">-------</text>
<text x="36.1" y="40.6">87911-8001</text>
<text x="64.3" y="40.6">-------</text>
<text x="79.6" y="40.6">-------</text>
<text x="92.5" y="40.6">80</text>
<text x="104.8" y="40.6">-------</text>
<text x="126" y="40.6">1</text>
<text x="136.7" y="40.6">101.60</text>
<text x="149.6" y="40.6">99.06</text>
<text x="164.5" y="40.6">5.84</text>
<text x="181.2" y="40.6">2.29</text>
<text x="194" y="40.6">1.52</text>
<text x="22.2" y="45.6">-------</text>
<text x="36.1" y="45.6">87911-8002</text>
<text x="64.3" y="45.6">-------</text>
<text x="79.6" y="45.6">-------</text>
<text x="92.5" y="45.6">80</text>
<text x="104.8" y="45.6">-------</text>
<text x="126" y="45.6">2</text>
<text x="136.7" y="45.6">101.60</text>
<text x="149.6" y="45.6">99.06</text>
<text x="164.5" y="45.6">5.84</text>
<text x="181.2" y="45.6">2.29</text>
<text x="194" y="45.6">1.52</text>
<text x="22.2" y="50.6">-------</text>
<text x="36.1" y="50.6">87911-8003</text>
<text x="64.3" y="50.6">-------</text>
<text x="79.6" y="50.6">-------</text>
<text x="92.5" y="50.6">80</text>
<text x="104.8" y="50.6">-------</text>
<text x="126" y="50.6">3</text>
<text x="136.7" y="50.6">101.60</text>
<text x="149.6" y="50.6">99.06</text>
<text x="164.5" y="50.6">5.84</text>
<text x="181.2" y="50.6">2.29</text>
<text x="194" y="50.6">1.52</text>
<text x="22.2" y="55.6">-------</text>
<text x="36.1" y="55.6">87911-8004</text>
<text x="64.3" y="55.6">-------</text>
<text x="79.6" y="55.6">-------</text>
<text x="92.5" y="55.6">80</text>
<text x="104.8" y="55.6">-------</text>
<text x="126" y="55.6">4</text>
<text x="136.7" y="55.6">101.60</text>
<text x="149.6" y="55.6">99.06</text>
<text x="164.5" y="55.6">5.84</text>
<text x="181.2" y="55.6">2.29</text>
<text x="194" y="55.6">1.52</text>
<text x="22.2" y="60.6">-------</text>
<text x="22.2" y="65.6">-------</text>
<text x="36.1" y="60.6">87911-8005</text>
<text x="36.1" y="65.6">87911-8006</text>
<text x="64.3" y="60.6">-------</text>
<text x="64.3" y="65.6">-------</text>
<text x="79.6" y="60.6">-------</text>
<text x="79.6" y="65.6">-------</text>
<text x="92.5" y="60.6">80</text>
<text x="92.5" y="65.6">80</text>
<text x="104.8" y="60.6">-------</text>
<text x="104.8" y="65.6">-------</text>
<text x="126" y="60.6">5</text>
<text x="126" y="65.6">6</text>
<text x="136.7" y="60.6">101.60</text>
<text x="136.7" y="65.6">101.60</text>
<text x="149.6" y="60.6">99.06</text>
<text x="149.6" y="65.6">99.06</text>
<text x="164.5" y="60.6">5.84</text>
<text x="164.5" y="65.6">5.84</text>
<text x="181.2" y="60.6">2.29</text>
<text x="181.2" y="65.6">2.29</text>
<text x="194" y="60.6">1.52</text>
<text x="194" y="65.6">1.52</text>
<text x="22.2" y="70.6">-------</text>
<text x="36.1" y="70.7">87911-8007</text>
<text x="64.3" y="70.6">-------</text>
<text x="79.6" y="70.6">-------</text>
<text x="92.5" y="70.7">80</text>
<text x="104.8" y="70.6">-------</text>
<text x="126" y="70.7">1</text>
<text x="136.7" y="70.7">101.60</text>
<text x="149.6" y="70.7">99.06</text>
<text x="164.5" y="70.7">8.13</text>
<text x="181.2" y="70.7">2.79</text>
<text x="194" y="70.7">2.61</text>
<text x="22.2" y="75.7">-------</text>
<text x="36.1" y="75.7">87911-8008</text>
<text x="64.3" y="75.7">-------</text>
<text x="79.6" y="75.7">-------</text>
<text x="92.5" y="75.7">80</text>
<text x="104.8" y="75.7">-------</text>
<text x="126" y="75.7">2</text>
<text x="136.7" y="75.7">101.60</text>
<text x="149.6" y="75.7">99.06</text>
<text x="164.5" y="75.7">8.13</text>
<text x="181.2" y="75.7">2.79</text>
<text x="194" y="75.7">2.61</text>
<text x="22.2" y="80.7">-------</text>
<text x="36.1" y="80.7">87911-8009</text>
<text x="64.3" y="80.7">-------</text>
<text x="79.6" y="80.7">-------</text>
<text x="92.5" y="80.7">80</text>
<text x="104.8" y="80.7">-------</text>
<text x="126" y="80.7">3</text>
<text x="136.7" y="80.7">101.60</text>
<text x="149.6" y="80.7">99.06</text>
<text x="164.5" y="80.7">8.13</text>
<text x="181.2" y="80.7">2.79</text>
<text x="194" y="80.7">2.61</text>
<text x="320.4" y="290.6">A3-SIZE</text>
</g>
<text font-size="3.4" x="336.5" y="290.6">87911</text>
<g font-size="3.2">
<text x="391.3" y="281.9">PSD</text>
<text x="400.1" y="281.9">001</text>
</g>
<g font-size="2.8">
<text x="297.2" y="268.6">CHK'D: MRAMAKRISHNA</text>
<text x="297.2" y="275.9">INITIAL REVISION:</text>
<text x="308.3" y="272.2">MRAMAKRISHNA</text>
<text x="308.3" y="283.3">SCLOW</text>
<text x="6.1" y="291">DOCUMENT STATUS</text>
<text x="37.4" y="291">P1</text>
<text x="45" y="291">RELEASE DATE</text>
<text x="70.1" y="291">2021/03/30</text>
<text x="88.7" y="291">04:03:52</text>
</g>
<g font-size="2.7">
<text x="297.2" y="264.9">DRWN: ABABUPS</text>
<text x="335.6" y="264.9">2021/03/26</text>
<text x="335.6" y="268.5">2021/03/30</text>
<text x="297.2" y="272.2">APPR:</text>
<text x="335.6" y="272.2">2021/03/30</text>
<text x="297.2" y="279.6">DRWN: KSEE</text>
<text x="337.1" y="279.6">2004/11/30</text>
<text x="297.2" y="283.3">APPR:</text>
<text x="337.1" y="283.3">2004/12/16</text>
</g>
<g font-size="2.6">
<text x="297.2" y="261.2">EC NO:</text>
<text x="308.3" y="261.2">659393</text>
<text x="370.4" y="261.4">CUSTOM HEADER</text>
<text x="351.7" y="264.7">2.54MM DUAL ROW HEADER SINGLE WAFER, R/A</text>
<text x="361.7" y="272.9">PRODUCT CUSTOMER DRAWING</text>
<text x="352.9" y="290.4">SEE TABLE</text>
<text x="372.9" y="290.4">GENERAL MARKET</text>
<text x="403.3" y="290.4">9 OF 9</text>
</g>
<text font-size="2.3" x="297.1" y="248.1">CURRENT REV DESC:</text>
<g font-size="1.9">
<text x="267.6" y="244.9">THIS DRAWING CONTAINS INFORMATION THAT IS PROPRIETARY TO MOLEX ELECTRONIC TECHNOLOGIES, LLC AND SHOULD NOT BE USED WITHOUT WRITTEN PERMISSION</text>
<text x="270.3" y="255.6">GENERAL TOLERANCES</text>
<text x="272.6" y="258">(UNLESS SPECIFIED)</text>
<text x="281" y="261.4">MM</text>
<text x="289.4" y="261.4">INCH</text>
<text x="267.6" y="264.6">4 PLACES</text>
<text x="267.6" y="268.3">3 PLACES</text>
<text x="278.3" y="264.6">±</text>
<text x="278.3" y="268.3">±</text>
<text x="287.8" y="264.6">±</text>
<text x="287.8" y="268.3">±</text>
<text x="267.6" y="272">2 PLACES</text>
<text x="267.6" y="275.7">1 PLACE</text>
<text x="278.3" y="272">±</text>
<text x="278.3" y="275.7">±</text>
<text x="282.2" y="272">0.2</text>
<text x="287.8" y="272">±</text>
<text x="287.8" y="275.7">±</text>
<text x="267.6" y="279.4">0 PLACES</text>
<text x="278.3" y="279.4">±</text>
<text x="287.8" y="279.4">±</text>
<text x="270.3" y="283">ANGULAR TOL</text>
<text x="271.1" y="286.3">DRAFT WHERE APPLICABLE</text>
<text x="287.8" y="283">±</text>
<text x="290.7" y="283">3.0 °</text>
<text x="273.9" y="291.2">WITHIN DIMENSIONS</text>
<text x="276.3" y="288.8">MUST REMAIN</text>
</g>
<text font-size="1.7" x="407.2" y="276.2">REVISION</text>
<g font-size="1.5">
<text x="267.4" y="247.2">DIMENSION UNITS</text>
<text x="285.8" y="247.2">SCALE</text>
<text x="349.3" y="276.2">DOCUMENT NUMBER</text>
<text x="390.7" y="276.2">DOC TYPE</text>
<text x="399" y="276.2">DOC PART</text>
<text x="297.7" y="285.9">THIRD ANGLE PROJECTION</text>
<text x="323" y="285.9">DRAWING</text>
<text x="338.6" y="285.9">SERIES</text>
<text x="349.3" y="285.8">MATERIAL NUMBER</text>
<text x="371.4" y="285.9">CUSTOMER</text>
<text x="400.7" y="285.9">SHEET NUMBER</text>
</g>
<g font-size="1.1">
<text x="5" y="293.6">FORMAT: Met-lega-master-tb-prod-A3</text>
<text x="5" y="295">REVISION: D</text>
<text x="5" y="296.4">DATE: 2018/01/18</text>
</g>
</svg>
